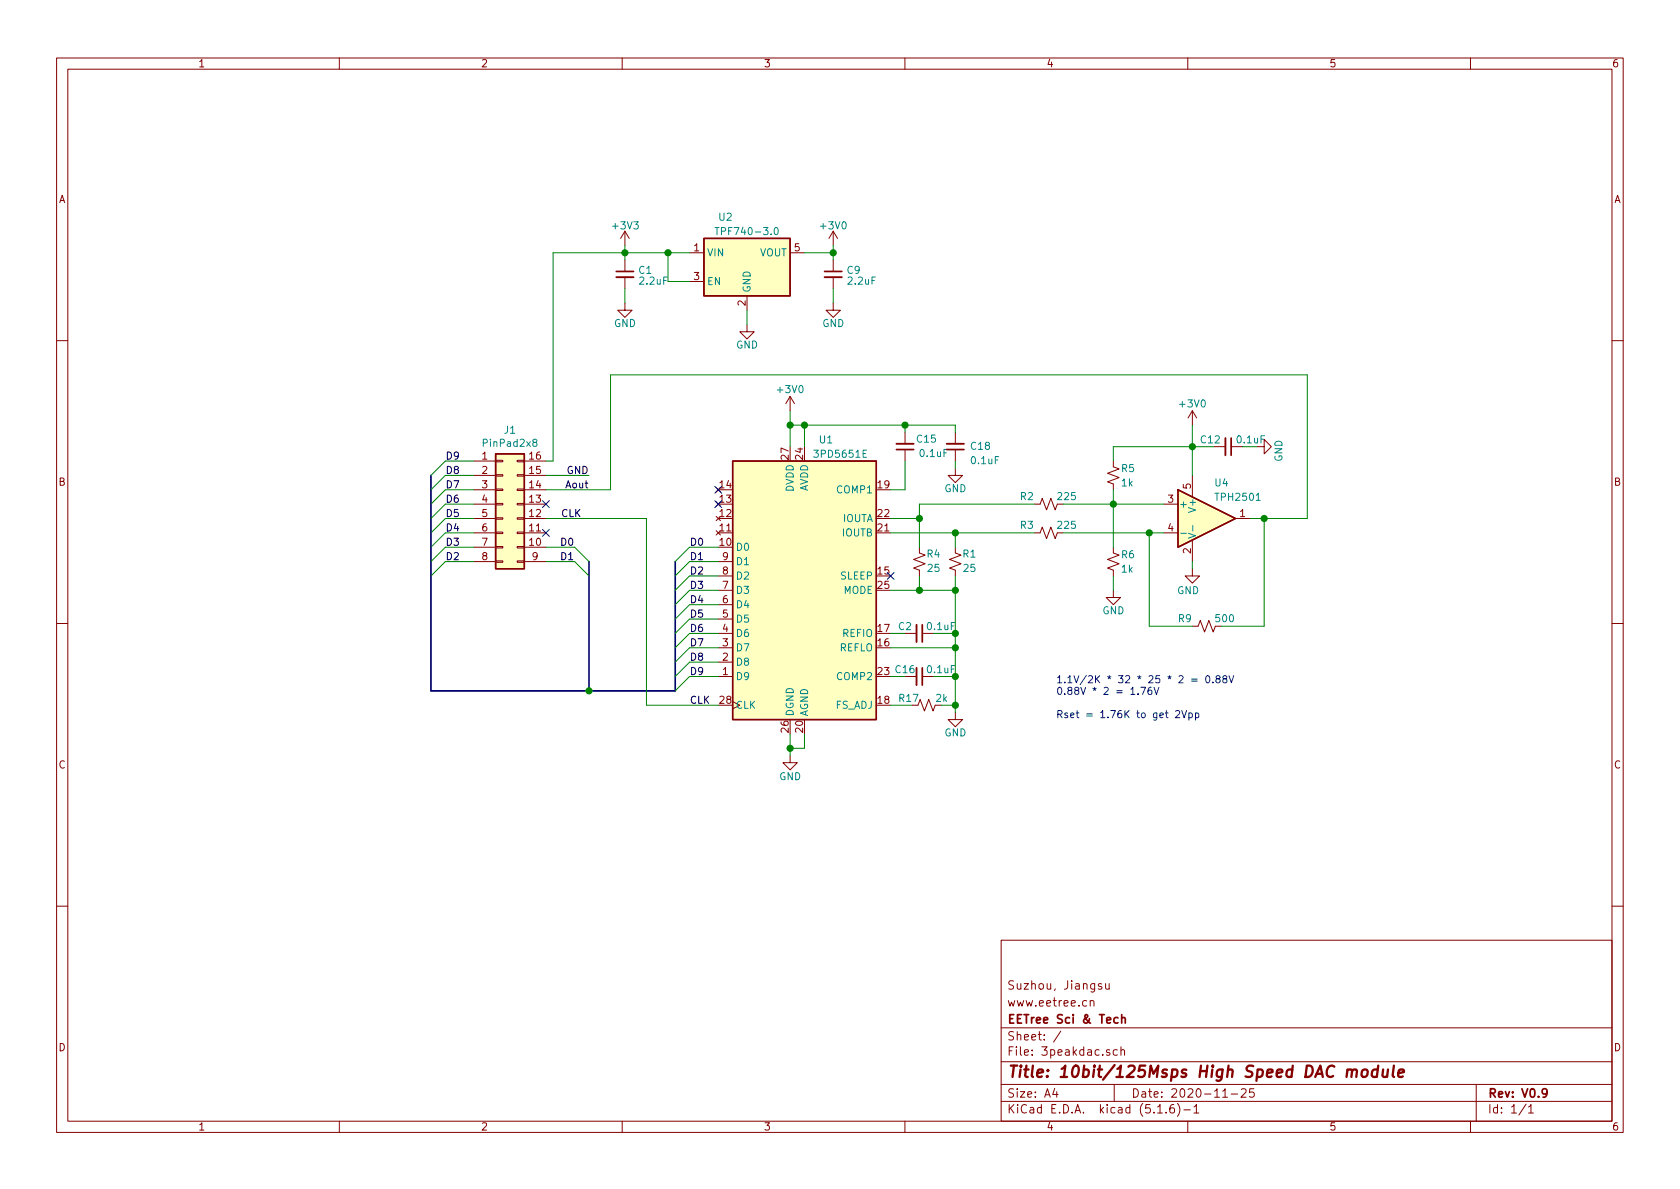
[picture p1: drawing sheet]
<svg xmlns="http://www.w3.org/2000/svg" width="297mm" height="210mm" viewBox="0 0 297 210" stroke-linecap="round" stroke-linejoin="round" font-family="sans-serif">
<g fill="none" stroke="#840000" stroke-width=".18">
<path d="M10 10.3h277v189.9h-277zM12 12.2h273v186.1h-273zM60 10.3v1.9M110 10.3v1.9M160 10.3v1.9M210 10.3v1.9M260 10.3v1.9M110.5 53.6v1.3h1.3l-1.3 1.2-1.3-1.2h1.3M110.5 40.9l-.8 1.3M110.5 40.9v2.5M110.5 46v2M110.5 49v2"/>
<path d="M110.5 40.9l.8 1.3M121.9 44.7h2.6M121.9 49.8h2.6M132.1 57.4v1.3h1.2l-1.2 1.2-1.3-1.2h1.3M132.1 52.3v2.6M139.7 44.7h2.5M147.3 53.6v1.3h1.3l-1.3 1.2-1.3-1.2h1.3M147.3 40.9l-.7 1.3M147.3 40.9v2.5M147.3 46v2M147.3 49v2M147.3 40.9l.8 1.3"/>
<path d="M10 60.2h2M139.7 70.1l-.8 1.3M139.7 70.1v2.5M139.7 70.1l.8 1.3M160 76.4v2.1M160 79.5v2M168.9 76.4v2.1M168.9 79.5v2M210.8 72.6l-.7 1.3M210.8 72.6v2.6M210.8 72.6l.8 1.3M214.6 79h2.1"/>
<path d="M217.7 79h2M222.2 79h1.3v-1.3l1.3 1.3-1.3 1.3v-1.3M285 60.2h2M83.8 99.3h3.8M83.8 91.7h3.8M83.8 89.1h3.8M83.8 94.2h3.8M83.8 81.5h3.8M83.8 96.8h3.8M83.8 86.6h3.8M83.8 84.1h3.8M87.6 94.1h1.3v.3h-1.3z"/>
<path d="M87.6 96.6h1.3v.3h-1.3zM87.6 99.2h1.3v.2h-1.3zM87.6 91.6h1.3v.2h-1.3zM87.6 86.5h1.3v.2h-1.3zM87.6 83.9h1.3v.3h-1.3zM87.6 81.4h1.3v.3h-1.3zM87.6 89h1.3v.3h-1.3zM91.4 94.1h1.3v.3h-1.3zM91.4 96.6h1.3v.3h-1.3zM91.4 99.2h1.3v.2h-1.3zM91.4 91.6h1.3v.2h-1.3zM91.4 86.5h1.3v.2h-1.3z"/>
<path d="M91.4 83.9h1.3v.3h-1.3zM91.4 81.4h1.3v.3h-1.3zM91.4 89h1.3v.3h-1.3zM92.7 99.3h3.8M92.7 91.7h3.8M92.7 89.1h3.8M92.7 94.2h3.8M92.7 81.5h3.8M92.7 96.8h3.8M92.7 86.6h3.8M92.7 84.1h3.8M126.6 93.8l.8 .8"/>
<path d="M126.6 91.3l.8 .8M126.6 88.8l.8 .7M126.6 86.2l.8 .8M127 99.3h2.5M127.4 93.8l-.8 .8M127.4 91.3l-.8 .8M127.4 88.8l-.8 .7M127.4 86.2l-.8 .8M162.6 96.8v1l1 .4-2.1 .7 2.1 .8-2.1 .8 1.1 .3v1M168.9 82.8v1.3h1.3l-1.3 1.2-1.3-1.2h1.3M168.9 96.8v1l1 .4-2 .7 2 .8-2 .8 1 .3v1M182.9 89.1h1l.4-1 .7 2.1 .8-2.1 .8 2.1 .3-1.1h1.1"/>
<path d="M182.9 94.2h1l.4-1 .7 2 .8-2 .8 2 .3-1h1.1M196.8 81.5v1l1.1 .4-2.1 .8 2.1 .7-2.1 .8 1 .4v1M196.8 96.8v1l1.1 .4-2.1 .7 2.1 .8-2.1 .8 1 .3v1M205.7 89.1h2.6M205.7 94.2h2.6M210.8 84.1v3.8M210.8 95.5v3.8M218.4 91.7h2.6M10 110.3h2M127 119.6h2.5M127 117.1h2.5M127 114.5h2.5"/>
<path d="M127 112h2.5M127 109.5h2.5M127 106.9h2.5M127 104.4h2.5M127 101.8h2.5M160 112h2.1M163.1 119.6h2M163.1 112h2M196.8 104.4v1.3h1.3l-1.3 1.2-1.2-1.2h1.2M210.8 110.7h1l.4-1 .8 2.1 .7-2.1 .8 2.1 .4-1.1h1M210.8 100.6v1.2h1.3l-1.3 1.3-1.3-1.3h1.3M285 110.3h2"/>
<path d="M139.7 133.6v1.3h1.3l-1.3 1.2-1.3-1.2h1.3M162.3 124.7l.4-1 .7 2 .8-2 .8 2 .4-1M168.9 126v1.2h1.3l-1.3 1.3-1.3-1.3h1.3M10 160.2h2M177 166.3h108v32h-108zM192.8 177.1v-.1a.37 .37 0 0 1 .6 .1v.8M192.8 176.9v1M194.8 174a.37 .37 0 0 0-.6 .1l.1 .3 .5 .1v.1l-.2 .3-.4-.1M195.5 173.9l.1 .9 .3 .1 .2-.1M196.1 173.9v1M285 160.2h2M60 198.3v1.9"/>
<path d="M110 198.3v1.9M160 198.3v1.9M177 194.8h108M177 191.8h108M177 187.8h108M177 181.8h108M186.5 192.5l-.4 1h1M186.8 193v1M187.6 182.3l-1.3 2M196.2 185.7l-.4-.1-.2 .2 .1 .2 .5 .2v.3h-.6M197 191.8v3M197.6 185.7l-.5-.1-.3 .3 .1 .6 .2 .1 .5-.1"/>
<path d="M198.2 185.7l.2-.1 .4 .1v.9M198.2 185.1v1.5M204.7 196.8h.8M206.2 196.7v.1M207.5 195.3a.59 .59 0 0 0-.7 .7v.5l.2 .2 .4 .1 .2-.1 .1-.5-.2-.2-.4-.1-.3 .3M208.2 195.1a1.71 1.71 0 0 1 0 2.3M209.3 196.3h1.2M210 198.3v1.9M211.1 195.8l.4-.5v1.5M211.1 196.8h.9M216.2 194h.8M217.7 193.5h1.1"/>
<path d="M219.5 192.7l.2-.2h.3l.3 .2v.3v.2l-.9 .8h.9M221.7 192.5h-.7l-.1 .7 .2-.1 .5 .1 .2 .2-.1 .5-.2 .1-.6-.1M260 198.3v1.9M261 191.8v6.5M269.8 195.2l-1.2 2M270.3 195.8l.4-.5v1.5M270.3 196.8h.8"/>
</g>
<path d="M109 48h3M145.8 48h3M158.5 79.5h3M167.4 79.5h3M217.7 77.5v3M163.1 110.5v3M163.1 118.1v3.1M198.3 179.4v1.5M197.7 180l-.5-.1-.2 .3v.6l.2 .1 .5-.1M198.3 180.1l.1-.1a.37 .37 0 0 1 .6 .1v.8M273.5 193.2l-.3 .3h-.3l-.2-.3v-.4l.1-.2 .4-.1 .3 .2a1.13 1.13 0 0 1-.3 1.2l-.4 .1" fill="none" stroke="#840000" stroke-width=".3"/>
<path d="M239.1 189.4a.47 .47 0 0 1 .4-.3 .47 .47 0 0 1 .4 .3l-.1 1M240.9 189.3a.53 .53 0 0 1 .5-.2 .53 .53 0 0 1 .4 .4v.6a.54 .54 0 0 1-.6 .4 .54 .54 0 0 1-.5-.4zM243.6 189.2a.68 .68 0 0 0-1 .3l-.1 .6 .2 .2 .1 .1 .6-.1M243.7 188.4l-.3 2M244.6 189.1l-.1 1.2a.56 .56 0 0 0 .8 0M245.4 189.1l-.2 1.3M246.5 188.4l-.3 1.8 .3 .2M247.2 189.8l1-.2v-.4h-.8l-.2 1 .2 .2 .6-.1" fill="none" stroke="#840000" stroke-width=".41"/>
<path d="M109 49h3M145.8 49h3M158.5 78.5h3M167.4 78.5h3M216.7 77.5v3M162.1 110.5v3M162.1 118.1v3.1" fill="none" stroke="#840000" stroke-width=".33"/>
<g fill="#ffffc2" stroke="#ffffc2" stroke-width=".18">
<path d="M129.5 81.5h25.4v45.7h-25.4z"/>
<path d="M208.3 86.6l10.1 5.1-10.1 5.1z"/>
<path d="M124.5 42.2h15.2v10.1h-15.2z"/>
<path d="M87.6 80.3h5.1v20.3h-5.1z"/>
</g>
<path d="M124.5 42.2h15.2v10.1h-15.2zM87.6 80.3h5.1v20.3h-5.1zM129.5 81.5h25.4v45.7h-25.4zM208.3 86.6l10.1 5.1-10.1 5.1z" fill="none" stroke="#840000" stroke-width=".25"/>
<path d="M126.4 40.2h.7M126.8 40.2v1.3M137 40.4l.2-.2a.69 .69 0 0 1 .4 .7 .69 .69 0 0 1-.4 .6l-.3-.2v-.3zM94.5 78.2l-.2-.1v-.3l.4-.1 .2 .2v.2l-.6 .2-.1 .2 .1 .3 .2 .1h.3l.1-.2v-.2l-.2-.3M208.8 94.3h1M210.1 94.3l1.3 .4-1.3 .5M210.9 92.9v1" fill="none" stroke="#008484" stroke-width=".18"/>
<path d="M76.2 84.1v38.1h43.2v-22.9M104.1 99.3v22.9" fill="none" stroke="#000084" stroke-width=".3"/>
<g fill="none" stroke="#008400" stroke-width=".18">
<path d="M110.5 43.4v2.6M110.5 51v2.6M118.1 44.7v5.1h3.8M121.9 44.7h-24.1v36.8h-1.3M132.1 54.9v2.5M142.2 44.7h5.1M147.3 43.4v2.6M147.3 51v2.6M139.7 72.6v6.4M139.7 75.2h29.2v1.2M142.2 75.2v3.8M160 75.2v1.2"/>
<path d="M210.8 75.2v8.9M214.6 79h-17.8v2.5M83.8 86.6h-5.1l-2.5 2.5M83.8 94.2h-5.1l-2.5 2.6M83.8 91.7h-5.1l-2.5 2.5M83.8 81.5h-5.1l-2.5 2.6M83.8 89.1h-5.1l-2.5 2.6M83.8 84.1h-5.1l-2.5 2.5M83.8 96.8h-5.1l-2.5 2.5M83.8 99.3h-5.1l-2.5 2.5M96.5 86.6h11.4v-20.3h123.2v25.4h-10.1M96.5 91.7h17.8v33h12.7"/>
<path d="M96.5 84.1h7.6M96.5 96.8h5.1l2.5 2.5M96.5 99.3h5.1l2.5 2.5M127 96.8h-5.1l-2.5 2.5M127 99.3h-5.1l-2.5 2.5M157.5 94.2h25.4M157.5 91.7h5.1M160 81.5v5.1h-2.5M168.9 81.5v1.3M168.9 94.2v2.6M182.9 89.1h-20.3v7.7M188 94.2h17.7"/>
<path d="M188 89.1h17.7M196.8 86.6v10.2M203.2 94.2v16.5h7.6M210.8 99.3v1.3M223.5 91.7v19h-7.6M127 104.4h-5.1l-2.5 2.5M127 119.6h-5.1l-2.5 2.6M127 114.5h-5.1l-2.5 2.6M127 106.9h-5.1l-2.5 2.6M127 109.5h-5.1l-2.5 2.5M127 112h-5.1l-2.5 2.5M127 117.1h-5.1l-2.5 2.5"/>
<path d="M127 101.8h-5.1l-2.5 2.6M157.5 104.4h11.4M157.5 114.5h11.4M157.5 112h2.5M162.6 101.8v2.6M165.1 119.6h3.8M165.1 112h3.8M168.9 101.8v24.2M196.8 101.8v2.6M139.7 129.8v3.8M142.2 129.8v2.5h-2.5M157.5 124.7h3.8"/>
<path d="M166.4 124.7h2.5"/>
</g>
<g fill="none" stroke="#0000c2" stroke-width=".18">
<path d="M213.3 119.6l.2-.1a.67 .67 0 0 1 .4 .6 .67 .67 0 0 1-.4 .6l-.3-.2v-.2zM217.3 119.5l.4 1.2 .4-1.2M201.2 122.7v.1M201.7 121.5h.8l-.5 1.3M203.6 121.5l-.4 .1a.87 .87 0 0 0 0 1.2l.4-.1v-.6l-.4-.1-.2 .3M204 121.5l.5 1.3 .4-1.3M207.8 125.8l.6-.2 .2 .4-.1 .2-.7 .7h.8M208.9 125.6l.5 1.3 .4-1.3M210.2 126.1h.4l.2 .2-.1 .6h-.5M210.2 126.1v1.2M210.7 120.1h1M210.7 120.4h1"/>
<path d="M211.4 126.1h.3l.3 .2-.1 .6h-.5M211.4 126.1v1.2M214.5 120.6v.1M215.2 120l-.2-.2 .1-.2 .1-.1 .5 .1v.3l-.6 .2-.1 .2v.2l.2 .2h.4l.1-.2v-.4l-.2-.1M216.5 120l-.2-.1v-.3l.4-.1 .2 .2v.2l-.6 .2-.1 .2 .1 .3 .2 .1h.3l.1-.2v-.2l-.2-.3"/>
</g>
<g fill="#008400" stroke="#008400" stroke-width=".25">
<circle cx="168.9" cy="124.7" r=".51"/>
<circle cx="142.2" cy="75.2" r=".51"/>
<circle cx="139.7" cy="75.2" r=".51"/>
<circle cx="147.3" cy="44.7" r=".51"/>
<circle cx="196.9" cy="89.1" r=".51"/>
<circle cx="110.5" cy="44.7" r=".51"/>
<circle cx="168.9" cy="119.6" r=".51"/>
<circle cx="160" cy="75.2" r=".51"/>
<circle cx="168.9" cy="112" r=".51"/>
<circle cx="139.7" cy="132.3" r=".51"/>
<circle cx="168.9" cy="114.5" r=".51"/>
<circle cx="223.5" cy="91.7" r=".51"/>
<circle cx="203.2" cy="94.2" r=".51"/>
<circle cx="104.1" cy="122.2" r=".51"/>
<circle cx="162.6" cy="104.4" r=".51"/>
<circle cx="168.9" cy="104.4" r=".51"/>
<circle cx="168.9" cy="94.2" r=".51"/>
<circle cx="210.8" cy="79" r=".51"/>
<circle cx="162.6" cy="91.7" r=".51"/>
<circle cx="118.1" cy="44.7" r=".51"/>
</g>
<path d="M95.9 88.5l1.2 1.3M95.9 93.6l1.2 1.2M97.1 88.5l-1.2 1.3M97.1 93.6l-1.2 1.2M126.4 88.5l1.2 1.3M126.4 86l1.2 1.2M127.6 88.5l-1.2 1.3M127.6 86l-1.2 1.2M156.9 101.2l1.2 1.3M158.1 101.2l-1.2 1.3" fill="none" stroke="#000084" stroke-width=".18"/>
<text font-size="2.8" fill="#840000" x="178" y="190.5">Title: 10bit/125Msps High Speed DAC module</text>
<g font-size="2.1" fill="#840000">
<text x="178" y="178">www.eetree.cn</text>
<text x="178" y="175">Suzhou, Jiangsu</text>
<text x="178" y="184">Sheet: /</text>
<text x="178" y="181">EETree Sci &amp; Tech</text>
<text x="178" y="186.7">File: 3peakdac.sch</text>
<text x="178" y="196.9">KiCad E.D.A. kicad (5.1.6)-1</text>
<text x="178" y="194.1">Size: A4</text>
<text x="200" y="194.1">Date: 2020-11-25</text>
<text x="263" y="194.1">Rev: V0.9</text>
<text x="263" y="196.9">Id: 1/1</text>
</g>
<g font-size="1.8" fill="#840000">
<text x="35" y="11.9">1</text>
<text x="85" y="11.9">2</text>
<text x="135" y="11.9">3</text>
<text x="185" y="11.9">4</text>
<text x="235" y="11.9">5</text>
<text x="285" y="11.9">6</text>
<text x="10.4" y="35.9">A</text>
<text x="285.4" y="35.9">A</text>
<text x="122.7" y="44.4">1</text>
<text x="140.5" y="44.4">5</text>
<text x="122.7" y="49.5">3</text>
<text x="131.8" y="54.1" transform="rotate(-90 131.8 54.1)">2</text>
<text x="85.2" y="81.3">1</text>
<text x="85.2" y="83.8">2</text>
<text x="93.6" y="83.8">15</text>
<text x="93.6" y="81.3">16</text>
<text x="139.4" y="81.2" transform="rotate(-90 139.4 81.2)">27</text>
<text x="142" y="81.2" transform="rotate(-90 142 81.2)">24</text>
<text x="10.4" y="85.9">B</text>
<text x="85.2" y="86.4">3</text>
<text x="85.2" y="88.9">4</text>
<text x="93.6" y="88.9">13</text>
<text x="93.6" y="86.4">14</text>
<text x="127.3" y="88.9">13</text>
<text x="127.3" y="86.4">14</text>
<text x="155.2" y="86.4">19</text>
<text x="206.5" y="88.9">3</text>
<text x="210.6" y="86.5" transform="rotate(-90 210.6 86.5)">5</text>
<text x="285.4" y="85.9">B</text>
<text x="85.2" y="91.4">5</text>
<text x="85.2" y="94">6</text>
<text x="93.6" y="94">11</text>
<text x="93.6" y="91.4">12</text>
<text x="127.3" y="94">11</text>
<text x="127.3" y="91.4">12</text>
<text x="155.2" y="94">21</text>
<text x="155.2" y="91.4">22</text>
<text x="206.5" y="94">4</text>
<text x="219.2" y="91.4">1</text>
<text x="85.2" y="96.5">7</text>
<text x="85.2" y="99.1">8</text>
<text x="93.6" y="96.5">10</text>
<text x="94.1" y="99.1">9</text>
<text x="127.3" y="96.5">10</text>
<text x="127.8" y="101.6">8</text>
<text x="127.8" y="99.1">9</text>
<text x="155.2" y="101.6">15</text>
<text x="210.6" y="97.9" transform="rotate(-90 210.6 97.9)">2</text>
<text x="127.8" y="106.7">6</text>
<text x="127.8" y="104.1">7</text>
<text x="155.2" y="104.1">25</text>
<text x="127.8" y="111.8">4</text>
<text x="127.8" y="109.2">5</text>
<text x="155.2" y="111.8">17</text>
<text x="127.8" y="119.4">1</text>
<text x="127.8" y="116.8">2</text>
<text x="127.8" y="114.3">3</text>
<text x="155.2" y="114.3">16</text>
<text x="127.3" y="124.5">28</text>
<text x="155.2" y="124.5">18</text>
<text x="139.4" y="129.5" transform="rotate(-90 139.4 129.5)">26</text>
<text x="142" y="129.5" transform="rotate(-90 142 129.5)">20</text>
<text x="10.4" y="135.9">C</text>
<text x="285.4" y="135.9">C</text>
<text x="10.4" y="185.9">D</text>
<text x="285.4" y="185.9">D</text>
<text x="35" y="199.9">1</text>
<text x="85" y="199.9">2</text>
<text x="135" y="199.9">3</text>
<text x="185" y="199.9">4</text>
<text x="235" y="199.9">5</text>
<text x="285" y="199.9">6</text>
</g>
<g font-size="1.8" fill="#008484">
<text x="108.5" y="40.6">+3V3</text>
<text x="127.2" y="39">U2</text>
<text x="127.4" y="41.6">TPF740-3.0</text>
<text x="145.2" y="40.6">+3V0</text>
<text x="125" y="45.3">VIN</text>
<text x="134.3" y="45.3">VOUT</text>
<text x="113" y="48.4">C1</text>
<text x="113.2" y="50.3">2.2uF</text>
<text x="125" y="50.4">EN</text>
<text x="132.7" y="51.8" transform="rotate(-90 132.7 51.8)">GND</text>
<text x="149.8" y="48.4">C9</text>
<text x="150" y="50.3">2.2uF</text>
<text x="108.6" y="57.8">GND</text>
<text x="145.4" y="57.8">GND</text>
<text x="130.1" y="61.6">GND</text>
<text x="137.6" y="69.5">+3V0</text>
<text x="89.2" y="76.7">J1</text>
<text x="208.7" y="72.1">+3V0</text>
<text x="85.7" y="79">PinPad2x8</text>
<text x="144.3" y="80.9">3PD5651E</text>
<text x="144.9" y="78.4">U1</text>
<text x="162.2" y="78.3">C15</text>
<text x="162.8" y="80.8">0.1uF</text>
<text x="171.7" y="79.5">C18</text>
<text x="171.8" y="82.1">0.1uF</text>
<text x="198.3" y="83.5">R5</text>
<text x="212.4" y="78.4">C12</text>
<text x="226.7" y="81.7" transform="rotate(-90 226.7 81.7)">GND</text>
<text x="140.3" y="87" transform="rotate(-90 140.3 87)">DVDD</text>
<text x="142.9" y="87" transform="rotate(-90 142.9 87)">AVDD</text>
<text x="148.1" y="87.2">COMP1</text>
<text x="167" y="87">GND</text>
<text x="180.4" y="88.4">R2</text>
<text x="187.1" y="88.4">225</text>
<text x="198.3" y="86">1k</text>
<text x="208.4" y="89.8">+</text>
<text x="214.9" y="86">U4</text>
<text x="215.2" y="88.6">TPH2501</text>
<text x="148.9" y="94.9">IOUTB</text>
<text x="148.9" y="92.3">IOUTA</text>
<text x="180.4" y="93.5">R3</text>
<text x="187.1" y="93.5">225</text>
<text x="211.5" y="90.2" transform="rotate(-90 211.5 90.2)">V+</text>
<text x="130" y="97.4">D0</text>
<text x="130" y="99.9">D1</text>
<text x="163.9" y="98.6">R4</text>
<text x="164.1" y="101.1">25</text>
<text x="170.3" y="98.6">R1</text>
<text x="170.5" y="101.1">25</text>
<text x="198.3" y="98.7">R6</text>
<text x="198.3" y="101.3">1k</text>
<text x="130" y="107.6">D4</text>
<text x="130" y="105">D3</text>
<text x="130" y="102.5">D2</text>
<text x="148.6" y="102.5">SLEEP</text>
<text x="149.1" y="105">MODE</text>
<text x="208.1" y="105.1">GND</text>
<text x="130" y="112.6">D6</text>
<text x="130" y="110.1">D5</text>
<text x="149" y="112.6">REFIO</text>
<text x="158.9" y="111.4">C2</text>
<text x="164.1" y="111.4">0.1uF</text>
<text x="194.9" y="108.6">GND</text>
<text x="208.4" y="110">R9</text>
<text x="215.1" y="110">500</text>
<text x="130" y="117.7">D8</text>
<text x="130" y="115.2">D7</text>
<text x="148.4" y="115.2">REFLO</text>
<text x="164.1" y="119">0.1uF</text>
<text x="130" y="120.3">D9</text>
<text x="130" y="125.3">CLK</text>
<text x="147.7" y="125.3">FS_ADJ</text>
<text x="148.1" y="120.3">COMP2</text>
<text x="159" y="124.1">R17</text>
<text x="165.5" y="124.1">2k</text>
<text x="140.3" y="126.7" transform="rotate(-90 140.3 126.7)">DGND</text>
<text x="142.9" y="126.7" transform="rotate(-90 142.9 126.7)">AGND</text>
<text x="167" y="130.2">GND</text>
<text x="137.8" y="138">GND</text>
</g>
<g font-size="1.8">
<text x="78.7" y="81.3">D9</text>
<text x="78.7" y="83.8">D8</text>
<text x="100.2" y="83.8">GND</text>
<text x="78.7" y="88.9">D6</text>
<text x="78.7" y="86.4">D7</text>
<text x="100.1" y="86.4">Aout</text>
<text x="78.7" y="91.4">D5</text>
<text x="78.7" y="94">D4</text>
<text x="99.2" y="91.4">CLK</text>
<text x="78.7" y="96.5">D3</text>
<text x="78.7" y="99.1">D2</text>
<text x="99.3" y="96.5">D0</text>
<text x="99.3" y="99.1">D1</text>
<text x="121.9" y="99.1">D1</text>
<text x="121.9" y="101.6">D2</text>
<text x="121.9" y="96.5">D0</text>
<text x="121.9" y="104.1">D3</text>
<text x="121.9" y="106.7">D4</text>
<text x="121.9" y="109.2">D5</text>
<text x="121.9" y="111.8">D6</text>
<text x="121.9" y="114.3">D7</text>
<text x="121.9" y="116.8">D8</text>
<text x="121.9" y="119.4">D9</text>
<text x="121.9" y="124.5">CLK</text>
</g>
<g font-size="1.8" fill="#008400">
<text x="218.8" y="78.4">0.1uF</text>
<text x="155.2" y="119.4">23 C16</text>
</g>
<g font-size="1.8" fill="#0000c2">
<text x="186.7" y="120.8">1.1V/2K * 32 * 25 * 2 = 0.88V</text>
<text x="186.7" y="122.9">0.88V * 2 = 1.76V</text>
<text x="186.7" y="127">Rset = 1.76K to get 2Vpp</text>
</g>
</svg>
